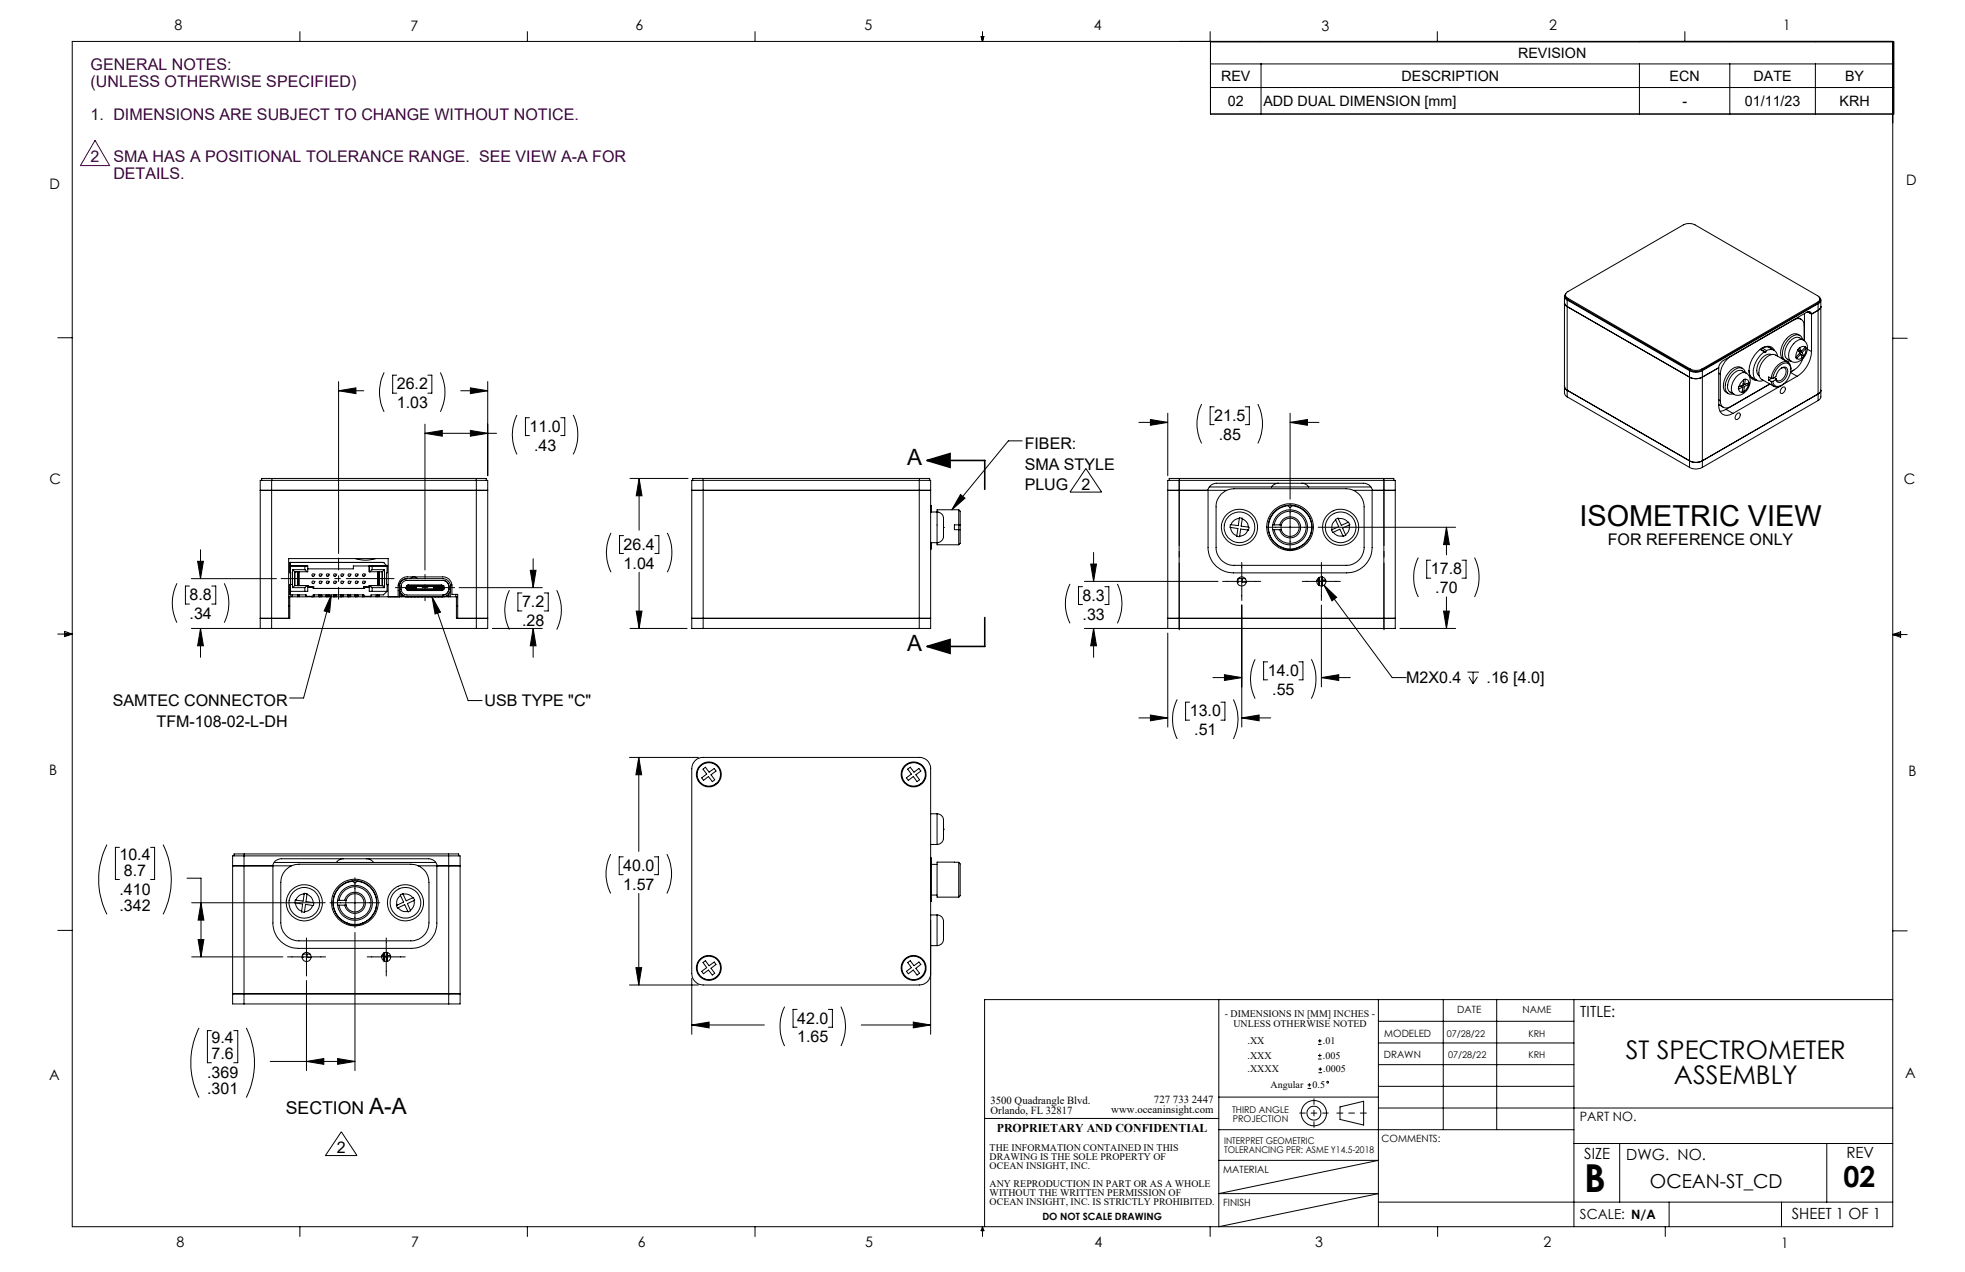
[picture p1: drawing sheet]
<svg xmlns="http://www.w3.org/2000/svg" width="432mm" height="279mm" viewBox="0 0 432 279" stroke-linecap="round" stroke-linejoin="round" font-family="sans-serif">
<g fill="none" stroke="#000" stroke-width=".22">
<path d="M15.9 9.1h400v260.4h-400zM65.9 6.9v2.2M115.9 6.9v2.2M165.9 6.9v2.2M215.6 8h.6l-.3 1.1zM215.7 8l.2 1.1M215.9 6.9v2.2M216 8l-.1 1.1M265.9 6.9v2.2M266 9.2h150.1v15.8h-150.1zM266 14h150.1M266 19.2h150.1"/>
<path d="M277.1 14v11M315.8 6.9v2.2M360.3 14v11M370.2 6.9v2.2M380.1 14v11M398.9 14v11M12.7 74.2h3.2M343.8 66.5l.2 .5 .4 .3 27 15.6 1.5 .3 1.2-.4M343.8 65.1v21.3l.2 .5 .4 .3M344 64.8a.99 .99 0 0 0 .5 1M344.1 64.5a.82 .82 0 0 0 .3 1.4M344.4 65.9l26.9 15.5"/>
<path d="M344.4 65.9v21.3M344.5 65.5a.78 .78 0 0 1-.5-.7 .78 .78 0 0 1 .5-.7l25.4-14.7 .6-.2 1-.1 1 .3 26.9 15.5a.76 .76 0 0 1 .5 .8 .76 .76 0 0 1-.5 .7M344.5 65.5l26.9 15.6M344.5 65.5v.3M344.5 65.8l26.9 15.5M380.2 78.3h.1a5.1 5.1 0 0 0-2.3 3.9M386.8 76.8l.9 .5M386.9 76.7l1.1 .6M387.1 76.5l.2-.1a1.6 1.6 0 0 1 2 .2M387.2 76.4l1 .6M387.7 77.3a5.3 5.3 0 0 0-2.2 5.6 1.46 1.46 0 0 0 2 .6M387.7 77.3h.3"/>
<path d="M388.2 77a1.51 1.51 0 0 1 1.6-.1 1.51 1.51 0 0 1 .8 1.3M388.2 77l-.2 .3M388.6 76.2l1.3 .7M389.3 77.9a2.37 2.37 0 0 0-2.7 1.6 2.37 2.37 0 0 0 0 3.1M389.9 77a1.86 1.86 0 0 0-3-.3 5.7 5.7 0 0 0-2.3 6.1 1.52 1.52 0 0 0 1.4 .7l-1-.6M392.9 79.6l-2.7-1.6a2.52 2.52 0 0 0-2.9 1.5 3.1 3.1 0 0 0-.3 3.8l2.8 1.6M394.1 70.2a1.44 1.44 0 0 1 1.6-.1 1.44 1.44 0 0 1 .8 1.5v3.2M394.7 78.4l.1 .4v-.1M395.1 69.7l.7 .4M395.1 76.7v.1M395.1 76.8l.8 .4M395.1 76.8l-.4 .8v.8"/>
<path d="M395.1 76.8l.4 .7-.8 .9M395.3 77l.8 1.6 .3-.4M395.3 77l.7 .5M395.4 76.9l-.1 .1M395.4 77.6l.3 .2M395.5 76.4l-.4 .3M395.5 76.4l.4 .8M395.5 73.7a2.16 2.16 0 0 0-3.1 .9 3.8 3.8 0 0 0-.8 4l.7 .6M395.7 77.8v.1M395.7 77.8l-.9 .9M395.7 77.8l.7 .4M396 77.5l.4 .7"/>
<path d="M396 78.5a.84 .84 0 0 1-1.2 .2M396.1 74.6a1.37 1.37 0 0 0-1-1.1 1.37 1.37 0 0 0-1.4 .4 4.4 4.4 0 0 0-1.8 4.8 1.24 1.24 0 0 0 1.5 .5M396.2 78.7l-1.1 1.8-1.6 1.2M396.3 74.7a2.56 2.56 0 0 1 0 3.9l-.7 .6a1.98 1.98 0 0 1-2 .1M396.3 74.7l-.9-.5a2.58 2.58 0 0 0-2.8 1.9 2.25 2.25 0 0 0 .1 2.8l.9 .4M396.3 74.7a2.59 2.59 0 0 0-2.8 1.8 2.22 2.22 0 0 0 .1 2.8M396.4 78.2h.1M396.5 68.9v6M396.6 76.3l.3 .1M396.7 76.3v-.1l.2 .2M396.7 76.3a.84 .84 0 0 0-1.2 .1M396.7 76.3l-.8 .9"/>
<path d="M396.8 76.6l-.1 .9-.3 .7M396.8 76.6l-.8 .9M396.9 76.4l-.1 .2M397.2 76.7l.9 .5M397.2 68.5l.9 .5M397.3 68.5l.8 .5M398.1 77.2a6.8 6.8 0 0 1-3.2 5.5M398.1 69v8.2M398.1 69a.69 .69 0 0 0-1.1-.4l-18.4 10.6-.6 .7-.4 .9-3.5 2M399.4 66.4l-25.4 14.7M399.4 66.4v.3M399.4 66.7l-25.4 14.6"/>
<path d="M399.5 66.7l-25.4 14.7M399.5 66.7v21.3M399.5 68.2l-1.4 .8M399.7 65.2a.82 .82 0 0 1 .4 .8 .82 .82 0 0 1-.6 .7M399.9 65.7a.89 .89 0 0 1-.5 1M400.1 67.3l-.1 .4-.5 .5M400.1 65.9v21.4l-.6 .7M415.9 74.3h3.2M74.4 83.8v37.8M74.4 85.8h5.5M74.4 85.8l3.8-.6v1.3zM84.4 81.8a9.6 9.6 0 0 0 0 8.7"/>
<path d="M87.2 82.4h-.9v4h.9M93.4 93.2v32M93.4 95.2h15.7M93.4 95.2l3.8-.7v1.3zM94 82.4h.9v4h-.9M96.8 81.8a9.6 9.6 0 0 1 0 8.7M101.2 85.8h6M103.4 94.5l3.8 .7-3.8 .6zM103.4 85.2l3.8 .6-3.8 .7zM107.2 83.8v20.7M113.6 91.2a9.6 9.6 0 0 0 0 8.6M116.3 91.8h-.8v3.9h.8"/>
<path d="M123.2 91.8h.9v3.9h-.9M125.9 91.2a9.6 9.6 0 0 1 0 8.6M224.6 96.8h-3l-12.4 15.2M250.3 92.8h6.3M252.8 92.1l3.8 .7-3.8 .6zM256.6 90.8v13.7M264.1 88.8a9.6 9.6 0 0 0 0 8.6M266.8 89.4h-.9v3.9h.9M273.6 89.4h.9v3.9h-.9M276.4 88.8a9.6 9.6 0 0 1 0 8.6M283.5 92.8l3.8-.7v1.3zM283.5 90.8v18.8"/>
<path d="M283.5 92.8h6.3M343.8 84.9l.2 .5 .4 .3 27 15.6 1 .3 1.5-.3 25.6-14.8 .5-.4 .1-.4M344.4 87.2l26.9 15.5M371.3 81.4l1.4 .4 1.4-.4M371.3 81.4v21.3M371.4 81.1l1 .3 1.1-.1 .5-.2M371.4 81.3l1 .3h.8l.8-.3M371.4 81.1v.2M374 81.1v.2M374.1 81.4v21.3M377.6 80.8h.1M377.7 88.9l1 .6"/>
<path d="M377.7 80.8v8.2a1.92 1.92 0 0 0 .9 2 1.92 1.92 0 0 0 2.2-.2M377.7 80.8l-3.6 2M377.7 82l.3 .2M377.7 87.8l.3 .2M378 88a1.39 1.39 0 0 0 .7 1.5 1.39 1.39 0 0 0 1.6-.2M378 82.2v5.8M379.3 89.9l-1.3 .4M379.3 89.9l1.5 .9M381.6 91l.1-.1a.44 .44 0 0 1 .6-.1 .44 .44 0 0 1 0 .7l-.2 .3a.49 .49 0 0 1-.7 .3 .49 .49 0 0 1 0-.8zM382.1 85.4a.63 .63 0 0 0 .7 .7M382.1 84.9l-.1 .5h.1M382.6 84.8l.4 .3"/>
<path d="M382.9 85.9l.3 .2M382.9 84.7l.4 .2M382.9 80.9a2.14 2.14 0 0 0-3 .8 3.9 3.9 0 0 0-.9 4.2l.8 .5M383 85.1l-.9 .3M383 85.1l-.2 1M383 84.3l.4 .2M383.2 83.5l-.7 .6-.4 .8M383.2 83.5l-.2 1.1-.9 .3M383.2 86.1h-.4M383.2 86v.1M383.3 84.9l-.1 1.1M383.5 83.4a.61 .61 0 0 1 .8 .7"/>
<path d="M383.5 83.4l-.3 .1M383.5 83.4l-.1 1.1M383.5 81.8a1.4 1.4 0 0 0-1-1 1.4 1.4 0 0 0-1.4 .5 4.4 4.4 0 0 0-1.8 4.7 1.16 1.16 0 0 0 1.6 .5M383.7 82a2.63 2.63 0 0 1-.1 4l-.3 .3a1.97 1.97 0 0 1-2.3 .3M383.7 82l-.8-.5a2.47 2.47 0 0 0-2.8 1.7 2.24 2.24 0 0 0 .1 2.9l.8 .5M383.7 82a2.47 2.47 0 0 0-2.8 1.7 2.24 2.24 0 0 0 .1 2.9M383.9 84.2l.4 .3M384.2 84.5l-.5 1-.5 .5M384.2 84.5l-.9 .4M384.3 84.1v.4M384.3 84.1l-.9 .4M384.3 84.5h-.1"/>
<path d="M384.4 81.4v.2a1.86 1.86 0 0 0 .9 1.5M388.7 83.5l.5 .3M388.9 84.3l-9.6 5.6M389.2 83.8a1.33 1.33 0 0 0 .9 1.2 1.33 1.33 0 0 0 1.4-.4M389.2 83.1l-.5-.3v.7M389.2 83.1h.4M389.2 83.8h.4M389.3 83.1l-.6 .4M389.6 83.1a3.5 3.5 0 0 1 3.1-3.3 1.81 1.81 0 0 1 .6 2.6 2.91 2.91 0 0 1-3.2 2.4l-.4-.5-.1-.5M389.6 83.1l.6-.4a2.18 2.18 0 0 1 2.2-2 1.74 1.74 0 0 1-.3 2.6l-.2 .3a.88 .88 0 0 1-.9 .4 .88 .88 0 0 1-.8-.6M389.9 82.9l.4 .3M390.2 83.4l-.6 .4"/>
<path d="M390.3 83.2l-.1 .2M391.2 84.8l-10.4 6M391.4 80.9l.1-.1a.76 .76 0 0 1 .9 .3 .76 .76 0 0 1 0 .9 1.7 1.7 0 0 1-1.9 1.6l-.2-.4M391.5 85.2a.45 .45 0 0 1 .7-.1 .45 .45 0 0 1 .1 .7l-.3 .3a.49 .49 0 0 1-.7 .3 .49 .49 0 0 1 0-.9zM393.5 81.8l1.4 .9M393.5 81.2a1.39 1.39 0 0 0-.6-1.7 1.39 1.39 0 0 0-1.8 .4l-.9 .8-.6 .9-.4 1.5M393.8 81.5l-.3 .2M394.9 82.7l-3.2 1.8M399.5 88l-25.4 14.7M57.2 107.7h2.5zM59.7 105.5h-2.5v32.5M59.7 105.5h47.5v32.5h-2.5"/>
<path d="M59.7 107.7h45M59.7 105.5v32.5M59.8 105.1h-2.3v.4M59.8 105.1h44.8M59.8 105.1v.4M104.6 105.1h2.3v.4M104.6 105.1l.1 32.9M104.7 107.7h2.5zM134.3 117.1a9.6 9.6 0 0 0 0 8.6M137 117.7h-.9v3.9h.9M138.4 105.1h12.8M140.4 105.1v11.4"/>
<path d="M140.4 105.1l.7 3.8h-1.3zM143.9 117.7h.9v3.9h-.9M146.6 117.1a9.6 9.6 0 0 1 0 8.6M152 107.7h50M154.5 105.1h-2.3v.4M154.5 105.1h47.5M154.5 105.1v.4M154.5 105.5h-2.5v32.5h2.5M154.5 105.5v32.5M154.5 105.5h47.5M202 105.5h2.5v32.5h-2.5M202 107.7h2.5z"/>
<path d="M202 105.5v32.5M202 105.1h2.3v.4M202 105.1v.4M204.5 111.1h.1v1.4M204.5 112.5h1.4M204.5 119.2h1.4M204.6 119.2v1.4h-.1M205.9 112.5a1.76 1.76 0 0 1 1.4 2.3v.5M205.9 119.2h.1M205.9 112.5h.1M205.9 119.2v.5h4.8M205.9 112.5v6.7"/>
<path d="M207.3 117.9a1.46 1.46 0 0 1-1.4 1.3M207.3 115.9v2M207.3 117.8v.1M207.3 115.8v-.6v.7M207.3 115.9h.1M210.7 112v7.7M210.7 112h-4.8v.5M210.7 112l.3 .3v3M211 115.3h-1.3v1h1.3M211 116.3v3l-.3 .4M211 115.3v1M211.1 108.6l1 .8-2.9 2.6z"/>
<path d="M238.6 102.9l3.5 5.2h-7zM256.6 107.7h2.5zM259.1 105.5h47.5v32.5h-2.5M259.1 105.5h-2.5v32.5M259.1 107.7h10.5M259.1 105.5v32.5M259.2 105.1h-2.3v.4M259.2 105.1h44.9M259.2 105.1v.4M265.4 107.7a2.01 2.01 0 0 1 1.9-1.5h32.3a1.92 1.92 0 0 1 2 1.5M265.5 107.7v12.6a5.6 5.6 0 0 0 5.5 5.5h24.9a5.6 5.6 0 0 0 5.6-5.5v-12.6M265.7 107h35.5"/>
<path d="M268.4 108.5a4.1 4.1 0 0 1 2.8-1.1h24.6a4 4 0 0 1 4 3.9v8.9a4 4 0 0 1-4 4h-24.6a3.9 3.9 0 0 1-4-4v-8.9a3.8 3.8 0 0 1 1.2-2.8zM270.4 115.9a2.01 2.01 0 0 0 1.4 1.8M270.4 115.9l1.6 .2-.2 1.6M270.5 115.3l-.1-.1-.1 .7h.1M271.8 117.7l-.1 .1 .7 .1v-.1M272.3 113.9v-.2l.4 .1h.3v.2M272.3 113.9a1.89 1.89 0 0 0-1.8 1.4M272.3 113.9l-.2 1.6-1.6-.2M273 114a2.01 2.01 0 0 1 1.3 1.8M273 114l-.3 1.6 1.6 .2M274.2 116.4a1.91 1.91 0 0 1-1.8 1.4M274.2 116.4l-1.6-.2-.2 1.6"/>
<path d="M274.3 115.8h.2l-.1 .3v.4l-.2-.1M278.3 115.8h10.3M279.7 115.3a3.8 3.8 0 0 1 5.9-2.7 3.8 3.8 0 0 1 0 6.5 3.8 3.8 0 0 1-5.9-2.8M279.7 115.3v1M279.7 115.3h1.9M279.7 116.3h1.9M280 115.3a3.5 3.5 0 0 1 5.4-2.4 3.5 3.5 0 0 1 0 5.9 3.5 3.5 0 0 1-5.4-2.5M280 112.5a4.6 4.6 0 0 1 3-1.4l.4 .4 .6-.4a4.8 4.8 0 0 1 4 6.2 4.8 4.8 0 0 1-7 2.6 4.8 4.8 0 0 1-1-7.4zM280.1 112.4a4.8 4.8 0 0 1 7.6 1 4.8 4.8 0 0 1-2.9 7.1 3.2 3.2 0 0 1-3.4-.4 4.8 4.8 0 0 1-1.3-7.7zM281 106.2a1.97 1.97 0 0 0-1.6 .8M281.2 115.3a2.31 2.31 0 0 1 3.6-1.4 2.31 2.31 0 0 1 0 3.8 2.31 2.31 0 0 1-3.6-1.4M281.6 115.3a2 2 0 0 1 3-1.1 2 2 0 0 1 0 3.2 2 2 0 0 1-3-1.1"/>
<path d="M281.6 115.3v1M283.5 110.7v10.3M286 106.2a1.97 1.97 0 0 1 1.6 .8M289.7 115.8h30.2M292.7 116.3l-.1 .1 .2 .6 .2-.1M293 116.9a1.91 1.91 0 0 0 2.1 .8M293 116.9l1.4-.7 .7 1.5M293.5 114.2a1.86 1.86 0 0 0-.8 2.1M293.5 114.2l.7 1.5-1.5 .6M294.1 113.9a1.95 1.95 0 0 1 2.1 .9M294.1 113.9l-.1-.1-.6 .3 .1 .1M294.1 113.9l.6 1.5 1.5-.6"/>
<path d="M295.7 117.4v.2l-.5 .2-.1-.1M296.2 114.8l.1-.1 .2 .3 .1 .3h-.1M296.5 115.3a2.01 2.01 0 0 1-.8 2.1M296.5 115.3l-1.5 .7 .7 1.4M297.4 107.7h6.7M304.1 105.1h2.2v.4M304.1 105.1v32.9M304.1 107.7h2.5zM317.9 115.8v6.1M317.9 115.8l.6 3.8h-1.3zM371.3 102.7l1.1 .3 1.1-.1 .6-.2M12.7 139.3h3.2"/>
<path d="M14.2 139.1l1.7 .2M14.2 138.7l1.7 .6-1.7 .5zM15.9 139.3l-1.7 .3M38.9 128.1a9.6 9.6 0 0 0 0 8.7M41.6 128.7h-.9v4h.9M42.1 138h15.1M42.1 127.1h18.6M43.4 123.3h1.3l-.6 3.8zM44.1 120.8v6.3M44.1 138v6.4M44.1 138l.6 3.9h-1.3zM46.5 128.7h.9v4h-.9"/>
<path d="M49.3 128.1a9.6 9.6 0 0 1 0 8.7M57.2 135.8h2.5zM57.2 138h2.5M59.7 138h45M63.4 131.1h.3M63.4 133.1h.3M63.7 131.1v4.7h-4M63.7 131.1h36.6M63.7 125.8l.2 2.6M63.7 123.5v2.3M63.7 128.4v2.3M63.7 128.4h.2"/>
<path d="M63.7 124.3h3.9v1.3h-2.8M63.7 123.5h20.5M63.7 130.7h3.5v.3M63.7 125.8h.1M63.7 123.5h.1M63.7 124.3h.1M63.7 128.4h.1M63.7 130.7h.1M63.7 129.9h.1M63.9 128.4h.1M64.2 130.7v.4M64.3 129.1h2.7"/>
<path d="M64.3 125.1h2.7M64.3 125.1v4M64.3 125.1l.5 .5M64.8 128.6l-.5 .5M64.8 125.6v3M64.8 128.6h2.8M64.8 128.6h.1M64.8 125.6h.1M65.4 125.6v3M65.4 125.6h.1M65.4 130.7v.4M65.4 128.6h.1"/>
<path d="M65.4 125.8h.1M65.8 125.6v3M65.8 130.7v.4M67 124.3v.8M67 129.1v.8M67 125.1l.5 .5M67.2 131h1.6v-.3h11.1v.3M67.2 131h.1M67.5 128.6l-.5 .5M67.6 123.5h.1M67.6 128.6v1.3h-3.9M67.6 128.9h1.2"/>
<path d="M67.6 128.6h.1M68.5 131.1h.1M68.6 126.5h.1M68.6 128.1h.1M68.8 128.9h.1M68.8 128.9v.4h11.1M68.8 130.7h.3M69 126.1h.1M69 127.7h.1M69.1 130.7v.4M69.1 130.7h.1M70.1 131.1h.1"/>
<path d="M70.1 130.7v.4M70.2 126.5h.1M70.2 128.1h.1M70.6 126.1h.1M70.6 127.7h.1M70.7 130.7h-.6v.4M70.7 130.7v.4M70.7 130.7h.1M71.7 130.7v.4M71.7 131.1h.1M71.8 126.5h.1M71.8 128.1h.1"/>
<path d="M72.2 126.1h.1M72.2 127.7h.1M72.3 130.7h-.6v.4M72.3 130.7v.4M72.3 130.7h.1M72.8 130.7l-6.1 22.6h-3.1M72.8 130.7l-.4 3.8-1.2-.3zM73.3 130.7v.4M73.3 131.1h.1M73.4 126.5h.1M73.4 128.1h.1M73.8 126.1h.1"/>
<path d="M73.8 127.7h.1M73.9 130.7h-.6v.4M73.9 130.7v.4M73.9 130.7h.1M73.9 131.1h.1M74.9 130.7v.4M74.9 131.1h.1M75 126.5h.1M75 128.1h.1M75 131.1h.1M75.4 126.1h.1M75.4 127.7h.1"/>
<path d="M75.5 130.7h-.6v.4M75.5 130.7v.4M75.5 130.7h.1M76.5 131.1h.1M76.5 130.7v.4M76.6 126.5h.1M76.6 128.1h.1M77 126.1h.1M77 127.7h.1M77 130.7h-.5v.4M77 130.7v.4M77 130.7h.1"/>
<path d="M78.1 130.7v.4M78.1 131.1h.1M78.1 122.7a7 7 0 0 0 4.4 0M78.1 126.5h.1M78.1 128.1h.1M78.6 126.1h.1M78.6 127.7h.1M78.6 130.7h-.5v.4M78.6 130.7v.4M78.6 130.7h.1M79.7 131.1h.1M79.7 130.7v.4"/>
<path d="M79.7 126.5h.1M79.7 128.1h.1M79.9 129.3h.1M79.9 128.9h.1M79.9 131h.1M79.9 130.7h-.2v.4M79.9 128.9v.4M79.9 128.9h1.2M80.2 126.1h.1M80.2 127.7h.1M80.2 131v.1M81.1 128.6h.1"/>
<path d="M81.1 125.6h.1M81.1 128.9h.1M81.1 128.6v1.3h4M81.1 125.6h2.9M81.1 128.6h2.9M81.1 124.3v1.3M81.2 123.5h.1M81.3 128.6l.5 .5M81.5 131v.1M81.8 129.1h2.7M81.8 125.1h2.7M81.8 124.3v.8"/>
<path d="M81.8 129.1v.8M81.8 125.1l-.5 .5M82.7 130.7v.4M83 128.6h.1M83 125.8h.1M83 125.6v3M83 130.7v.4M83.3 125.6v3M83.3 130.7v.4M83.4 128.6h.1M84 128.6h.1M84 128.6l.5 .5"/>
<path d="M84 125.6v3M84.2 123.5l.9 .8M84.2 123.5h.1M84.5 125.1v4M84.5 125.1l-.5 .5M85.1 124.3v1.5h-.2v2.6h.2M85.1 128.4h.2M85.1 124.3h-7.5v.7h-10M85.1 128.4v1.5M85.1 129.9l-.9 .8h-2.7v.3h-1.6M85.1 124.3h.1M85.1 128.4h.1"/>
<path d="M85.3 131.1v-8.4h-21.9v13.1M87.5 131.1v-2.4a1.99 1.99 0 0 1 2-2h7.8a1.93 1.93 0 0 1 2 2v1.9h1.3v5.2M87.5 129.7h.3M87.5 128.4h.3M87.8 129.4h.1M87.8 130.5h.1M87.8 128.7h.1M87.8 129.4a1.61 1.61 0 0 0 1.6 1.7M87.8 128.7a1.61 1.61 0 0 1 1.6-1.6h7.9a1.61 1.61 0 0 1 1.7 1.6v2.4M87.8 129.2v.1zM87.8 130.2v.3M87.8 130.5v.2"/>
<path d="M87.8 128.7v2.4M88.2 130.5v.6M88.2 130.9h.5M89.1 131.1h.1M89.2 129v.2M89.2 129.2h.2M89.2 129h.2M89.3 129.4l.2 .1M89.3 129.4h.1M89.3 128.8h.1M89.3 129.4h.2M89.3 128.8v.2"/>
<path d="M89.3 129.2v.2M89.3 128.8h.2M89.4 129h.2M89.4 129.2h.2M89.4 129v.2M89.4 131.1h.1M89.5 128.8h.1M89.5 129.4h.1M89.5 129.4l.1 .1M89.5 128.7l-.2 .1M89.5 129.5h.1M89.5 128.7h.1"/>
<path d="M89.5 129.5l.2 .2h7.3l.3-.2M89.5 128.7l.1-.2h7.5l.2 .2M89.5 129.5h7.8M89.5 128.8v.2M89.5 129.2v.2M89.5 128.7h7.8M89.5 131.1h.1M89.5 128.8h.2M89.6 128.7l-.1 .1M89.6 129.5h.1M89.6 128.7h.1M89.6 129v.2"/>
<path d="M89.6 129.2h1.8M89.6 129h1.8M89.7 129.3l-.2 .1M89.7 129.3h7.3M89.7 128.8v.2M89.7 129.2v.1M89.7 128.8h7.3M89.7 131.1h.1M89.8 131.1h.1M90.1 131.1h.1M90.1 127.1a1.01 1.01 0 0 1 1.6 0M90.4 131.1h.1"/>
<path d="M90.5 131.1h.1M90.7 131.1h.1M90.8 131.1h.1M91 131.1h.1M91.1 131.1h.1M91.3 131.1h.1M91.4 129h.1v.2h-.1M91.4 129v.2M91.4 131.1h.1M91.6 131.1h.1M91.7 131.1h.1M91.9 131.1h.1"/>
<path d="M92 131.1h.1M92.3 131.1h.1M92.6 131.1h.1M92.9 131.1h.1M93 131.1h.1M93.2 131.1h.1M93.6 131.1h.1M93.8 131.1h.1M93.9 131.1h.1M94.1 131.1h.1M94.2 131.1h.1M94.4 131.1h.1"/>
<path d="M94.5 131.1h.1M94.8 131.1h.1M94.9 131.1l8 22.8h3M94.9 131.1l1.9 3.4-1.2 .4zM95.1 131.1h.1M95.4 129h-.2v.2h.2M95.4 131.1h.1M95.4 129.2h1.8M95.4 129h1.8M95.4 129v.2M95.7 131.1h.1M96 131.1h.1"/>
<path d="M96.1 131.1h.1M96.3 131.1h.1M96.4 131.1h.1M96.6 131.1h.1M96.7 131.1h.1M96.9 131.1h.1M97 131.1h.1M97 129.3l.2 .1M97 128.8v.2M97 129.2v.1M97.2 129h.2M97.2 129.2h.2"/>
<path d="M97.2 128.7v.1M97.2 129.5h.1M97.2 128.7l.1 .1M97.2 128.7h.1M97.2 129v.2M97.2 129.4v.1M97.2 128.8h-.2M97.2 129.4h.1M97.2 128.8h.1M97.3 131.1h.1M97.3 129.4l-.1 .1M97.3 128.7l.1 .1"/>
<path d="M97.3 128.7h.1M97.3 129.5h.1M97.3 128.8v.2M97.3 129.2v.2M97.3 129.4h.1M97.3 128.8h.1M97.4 129.2h.1M97.4 129h.1M97.4 129v.2M97.4 129.4l-.1 .1M97.4 128.8h.1M97.4 129.4h.1"/>
<path d="M97.4 128.8v.2M97.4 129.2v.2M97.5 129h.1M97.5 129.2h.1M97.5 129v.2M97.7 131v.1M98.1 130.9h.5M98.6 128.7a1.26 1.26 0 0 0-1.3-1.2h-7.9a1.26 1.26 0 0 0-1.2 1.2v.7a1.33 1.33 0 0 0 1.2 1.3h7.9a1.33 1.33 0 0 0 1.3-1.3M98.6 129.2v.1zM98.6 128.7v.7M98.6 130.5v.6M98.6 129.4h.1"/>
<path d="M98.6 128.7h.1M99 129.4a1.61 1.61 0 0 1-1.7 1.7M99 128.4h.3M100.2 130.6v.5M100.3 131.1h.3M100.3 133.1h.3M100.3 131.1v4.7h4.4M100.9 129.1h18.3M104.7 135.8h2.5zM108.2 138h11M111.9 129.6a9.6 9.6 0 0 0 0 8.7M114.7 130.2h-.9v4h.9"/>
<path d="M116.5 125.3h1.3l-.6 3.8zM117.2 122.7v6.4M117.2 138v6.4M117.2 138l.6 3.9h-1.3zM119.6 130.2h.9v4h-.9M122.3 129.6a9.6 9.6 0 0 1 0 8.7M138.4 138h12.6M139.8 134.2h1.3l-.7 3.8zM140.4 125.7v12.3M152 135.8h50M154.5 138h47.5M202 135.8h2.5z"/>
<path d="M235.1 128.3a9.6 9.6 0 0 0 0 8.6M237.9 128.9h-.9v3.9h.9M238.3 127.7h29.4M238.3 138h18.3M239.7 123.9h1.2l-.6 3.8zM240.3 121.4v6.3M240.3 138v6.4M240.3 138l.6 3.9h-1.2zM242.8 128.9h.9v3.9h-.9M245.5 128.3a9.6 9.6 0 0 1 0 8.6M256.6 135.8h2.5zM256.6 138h2.5"/>
<path d="M256.6 139.1v20.6M259.1 138h45M259.1 135.8h45M268.7 127.7h8.3M271.9 127.9h.1M272 127.2v.7M272 127.9h.1M272.1 127.1h1.5M272.9 132.9v26.8M272.9 123.5v8.4M273 127.1v.8h.9M286.2 127.7h8.3"/>
<path d="M289.4 127.5h.5M289.9 126.8v1.8M289.9 127.5h.1M289.9 127.7h.1M290.4 123.5v8.4M290.4 132.9v18M290.5 127.5h.8M290.5 126.7v2M290.5 127.5h.1M290.9 128.5l15 20.3h3.1M290.9 128.5l2.8 2.7-1 .8zM304.1 135.8h2.5z"/>
<path d="M307.6 138h12.3M311.7 122.5a9.6 9.6 0 0 0 0 8.6M314.4 123h-.9v4h.9M317.2 134.2h1.3l-.6 3.8zM317.9 131.1v6.9M321.3 123h.9v4h-.9M324 122.5a9.9 9.9 0 0 1 0 8.6M415.9 139.4h3.2M415.9 139.4l1.8-.6v1.2zM415.9 139.4l1.8 .3M417.7 139.2l-1.8 .2M250.3 157.7h6.3"/>
<path d="M252.8 157.1l3.8 .6-3.8 .6zM258.7 153.6a9.7 9.7 0 0 0 0 8.7M261.4 154.2h-.9v4h.9M266.5 148.8h6.4M268.3 154.2h.9v4h-.9M269.1 148.2l3.8 .6-3.8 .7zM271 153.6a9.7 9.7 0 0 1 0 8.7M272.9 157.7h6.3M272.9 157.7l3.8-.6v1.2zM275.8 144.8a9.6 9.6 0 0 0 0 8.7M278.6 145.4h-.9v3.9h.9M285.4 145.4h.9v3.9h-.9"/>
<path d="M288.1 144.8a9.6 9.6 0 0 1 0 8.7M290.4 148.8l3.8-.6v1.3zM290.4 148.8h6.3M322.5 147.6h2.5M322.8 148.7l.9 1.5M323.7 147.6v2.6M324.7 148.7l-1 1.5M138.3 166.4h15.2M140.4 166.4v20.6M140.4 166.4l.6 3.8h-1.3zM154.5 168.9l.5-.4 .8 1.1 1.2-.8 .3 .6-1.1 .8 .9 1.1-.6 .4-.8-1.1-1.1 .8-.4-.5 1.1-.9zM199.5 168.9l.5-.4 .8 1.1 1.1-.8 .5 .6-1.1 .8 .8 1.1-.6 .4-.8-1.1-1.1 .8-.4-.5 1.1-.9z"/>
<path d="M204.5 178.8h1.4M205.9 178.8a1.83 1.83 0 0 1 1.4 2.3v.4M205.9 178.8v6.7M23.5 185.5a17.2 17.2 0 0 0 0 15.3M26.2 186.1h-.8v7.1h.8M33.1 186.1h.9v7.1h-.9M35.8 185.5a17.2 17.2 0 0 1 0 15.3M41.1 192.9h3.1v17.3M42.1 198.3h29.4M44.2 198.3l.6 3.8h-1.3zM51.1 190.2h2.5zM53.6 188h-2.5v32.5h2.5"/>
<path d="M53.6 188v32.5M53.6 188h45M53.6 190.2h10.5M53.7 187.6h-2.3v.4M53.7 187.6v.4M53.7 187.6h44.9M59.9 190.2a1.92 1.92 0 0 1 1.9-1.6h32.4a1.99 1.99 0 0 1 1.9 1.6M60 190.2v12.5a5.6 5.6 0 0 0 5.5 5.6h25a5.5 5.5 0 0 0 5.5-5.6v-12.5M60.3 189.4h35.4M62.9 191a4.1 4.1 0 0 1 2.8-1.2h24.6a4 4 0 0 1 4 4v8.9a4 4 0 0 1-4 4h-24.6a4 4 0 0 1-4-4v-8.9a4 4 0 0 1 1.2-2.8zM64.9 198.3a1.91 1.91 0 0 0 1.4 1.8M64.9 198.3l1.6 .3-.2 1.5"/>
<path d="M65 197.7h-.1l-.1 .6h.1M66.9 196.4v-.2l.3 .1h.3v.2M66.9 196.4a2.01 2.01 0 0 0-1.9 1.3M66.9 196.4l-.3 1.5-1.6-.2M67.5 196.5a1.89 1.89 0 0 1 1.3 1.8M67.5 196.5l-.3 1.5 1.6 .3M68.7 198.9a2.01 2.01 0 0 1-1.8 1.3M68.7 198.9l-1.6-.3-.2 1.6M68.8 198.3h.2l-.1 .3v.3h-.2M72.5 198.3h11M74.2 197.8a3.8 3.8 0 0 1 5.9-2.7 3.8 3.8 0 0 1 0 6.4 3.8 3.8 0 0 1-5.9-2.7M74.2 197.8v1"/>
<path d="M74.2 197.8h1.9M74.2 198.8h1.9M74.5 197.8a3.5 3.5 0 0 1 5.4-2.5 3.5 3.5 0 0 1 0 5.9 3.5 3.5 0 0 1-5.4-2.4M74.6 194.9a4.8 4.8 0 0 1 7.6 .9 4.8 4.8 0 0 1-2.9 7.2 3.2 3.2 0 0 1-3.4-.4 4.8 4.8 0 0 1-1.3-7.7zM74.8 194.7a4.6 4.6 0 0 1 2.7-1.1l.5 .4 .5-.4a4.8 4.8 0 0 1 4 6.4 4.8 4.8 0 0 1-7.2 2.3 4.8 4.8 0 0 1-.5-7.6zM75.5 188.6a1.97 1.97 0 0 0-1.6 .8M75.7 197.8a2.31 2.31 0 0 1 3.6-1.4 2.31 2.31 0 0 1 0 3.8 2.31 2.31 0 0 1-3.6-1.4M76.1 197.8a2 2 0 0 1 3-1.1 2 2 0 0 1 0 3.2 2 2 0 0 1-3-1.1M76.1 197.8v1M78 192.8v11M80.5 188.6a1.97 1.97 0 0 1 1.6 .8M87.2 198.8l-.1 .1 .1 .3 .1 .3 .2-.1"/>
<path d="M87.5 199.4a1.91 1.91 0 0 0 2.1 .8M87.5 199.4l1.4-.7 .7 1.5M88 196.7a1.86 1.86 0 0 0-.8 2.1M88 196.7l.7 1.5-1.5 .6M88.6 196.4a2.01 2.01 0 0 1 2.1 .8M88.6 196.4l-.1-.1-.6 .3 .1 .1M88.6 196.4l.7 1.5 1.4-.7M90.2 199.9v.2l-.5 .2-.1-.1M90.7 197.2h.1l.3 .5-.1 .1M91 197.8a2.01 2.01 0 0 1-.8 2.1M91 197.8l-1.5 .7 .7 1.4M91.9 190.2h6.7"/>
<path d="M98.6 187.6h2.2v.4M98.6 187.6v.4M98.6 188h2.5v32.5h-2.5M98.6 190.2h2.5zM98.6 188v32.5M134.2 187.6a9.6 9.6 0 0 0 0 8.7M136.9 188.2h-.8v3.9h.8M140.4 196.3v20.1M143.8 188.2h.9v3.9h-.9M146.5 187.6a9.6 9.6 0 0 1 0 8.7M204.5 188.5h.1v9.5h-.1M204.5 185.5h1.4"/>
<path d="M204.6 196.6h1.3M204.6 189.9h1.3M207.3 184.2a1.46 1.46 0 0 1-1.4 1.3M207.3 182.1v-.6v.6M207.3 182.1h.1M207.3 182.1v2.1M207.3 184.1v.1M210.7 189.4v7.7M210.7 189.4h-4.8v7.7h4.8M210.7 189.4l.3 .4v6.9l-.3 .4M12.7 204.4h3.2M42.1 210.2h20.1"/>
<path d="M43.5 206.4h1.3l-.6 3.8zM51.1 218.3h2.5zM53.6 218.3h45M63.2 210.2h8.3M66.3 200.1v.2l.6 .1v-.2M66.4 210.3h.1M66.5 210.3h.1M66.5 209.7v.6M66.6 209.6h1.6M67.3 215.4v19.8M67.3 206v8.4M67.5 209.6v.7h.9"/>
<path d="M78 204.8v30.4M80.7 210.2h8.3M83.9 209.9h.5M84.4 209.9h.1M84.4 209.3v1.8M84.4 210.2h.1M84.9 206v8.4M85 209.9h.1M85 209.2v2M85 209.9h.8M98.6 218.3h2.5zM138.3 216.4h15.2"/>
<path d="M139.7 212.5h1.3l-.6 3.9zM152 214.9v12.3M154.5 211.4l.5-.4 .8 1.1 1.2-.8 .3 .5-1.1 .9 .9 1.1-.6 .4-.8-1.1-1.1 .8-.4-.5 1.1-.9zM199.5 211.4l.5-.4 .8 1.1 1.1-.8 .5 .5-1.1 .9 .8 1.1-.6 .4-.8-1.1-1.1 .8-.4-.5 1.1-.9zM204.5 213.9a2.47 2.47 0 0 1-2.5 2.5h-47.5a2.53 2.53 0 0 1-2.5-2.5v-45.1a2.47 2.47 0 0 1 2.5-2.4h47.5a2.41 2.41 0 0 1 2.5 2.4v58.4M204.5 201h1.4M204.5 207.7h1.4M205.9 201a1.4 1.4 0 0 1 1.4 1.5M205.9 201v6.7M207.3 205.4a1.77 1.77 0 0 1-1.4 2.3M207.3 202.3v.4zM207.3 202.7v2.8v-.6"/>
<path d="M267.8 219.6v49.9l35.1-7.3h-35.1l35.1-7.3h-35.1M302.9 219.6v49.9M317.1 219.6v28.5M328.9 219.6v28.5M345.9 219.6v49.9M415.9 204.5h3.2M415.9 219.6h-199.5v49.9M43.7 225.8a17.2 17.2 0 0 0 0 15.3M46.5 226.4h-.9v7h.9M51.4 226.4h.8v7h-.8M53.6 220.5h45M54.1 225.8a17.2 17.2 0 0 1 0 15.3"/>
<path d="M59.4 233.2h18.6M67.3 233.2l3.9-.7v1.3zM74.2 232.5l3.8 .7-3.8 .6zM152 225.1h16M152 225.1l3.8-.6v1.3zM172.4 221.1a9.6 9.6 0 0 0 0 8.7M175.2 221.7h-.9v3.9h.9M182 221.7h.9v3.9h-.9M184.8 221.1a9.6 9.6 0 0 1 0 8.7M189.3 225.1h15.2M200.7 224.5l3.8 .6-3.8 .7zM287.3 239.1h.8"/>
<path d="M287.3 238.3h.8M287.7 237.9v.8M289.6 229.4h.8M289.6 228.6h.8M289.6 232.6h.8M289.6 231.8h.8M289.7 235.6h.8M289.7 234.8h.8M290 228.2v.8M290 231.5v.7M290.1 234.5v.7M302.9 233.9h43"/>
<path d="M302.9 229.1h43M302.9 224.3h43M302.9 238.6h43M75 248.6l3.5 5.2h-7zM216.4 245.7h51.4M267.8 248.1h78.1M267.8 241h35.1M294.5 243.1l5.1-1.2v5.2l-5.1-1.2zM302.9 243.4h113M345.9 251.2h70M355.9 251.2v12.9M401.4 251.2v12.9"/>
<path d="M65.9 269.5v2.1M115.9 269.5v2.1M165.9 269.5v2.1M215.9 269.5v2.1M215.9 269.5l.3 .8h-.6zM265.9 269.5v2.1M302.9 264.1h113M315.9 269.5v2.1M365.9 269.5v2.1M366.8 264.1v5.4M391.5 264.1v5.4"/>
<circle cx="272.4" cy="115.8" r="4"/>
<circle cx="272.4" cy="115.8" r="3.4"/>
<circle cx="283.5" cy="115.8" r="5.1"/>
<circle cx="294.6" cy="115.8" r="3.4"/>
<circle cx="294.6" cy="115.8" r="4"/>
<circle cx="68.8" cy="126.3" r=".29"/>
<circle cx="68.8" cy="127.9" r=".29"/>
<circle cx="70.4" cy="126.3" r=".29"/>
<circle cx="70.4" cy="127.9" r=".29"/>
<circle cx="72" cy="126.3" r=".29"/>
<circle cx="72" cy="127.9" r=".29"/>
<circle cx="73.6" cy="127.9" r=".29"/>
<circle cx="73.6" cy="126.3" r=".29"/>
<circle cx="75.2" cy="127.9" r=".29"/>
<circle cx="75.2" cy="126.3" r=".29"/>
<circle cx="76.8" cy="127.9" r=".29"/>
<circle cx="76.8" cy="126.3" r=".29"/>
<circle cx="78.3" cy="127.9" r=".29"/>
<circle cx="78.3" cy="126.3" r=".29"/>
<circle cx="79.9" cy="126.3" r=".29"/>
<circle cx="79.9" cy="127.9" r=".29"/>
<circle cx="272.9" cy="127.7" r="1"/>
<circle cx="290.4" cy="127.7" r="1"/>
<circle cx="155.8" cy="170.1" r="2.73"/>
<circle cx="155.8" cy="170.1" r="2.57"/>
<circle cx="200.8" cy="170.1" r="2.57"/>
<circle cx="200.8" cy="170.1" r="2.73"/>
<circle cx="66.9" cy="198.3" r="4"/>
<circle cx="66.9" cy="198.3" r="3.4"/>
<circle cx="78" cy="198.3" r="5.1"/>
<circle cx="89.1" cy="198.3" r="3.4"/>
<circle cx="89.1" cy="198.3" r="4"/>
<circle cx="67.4" cy="210.2" r="1"/>
<circle cx="84.9" cy="210.2" r="1"/>
<circle cx="155.8" cy="212.6" r="2.73"/>
<circle cx="155.8" cy="212.6" r="2.57"/>
<circle cx="200.8" cy="212.6" r="2.57"/>
<circle cx="200.8" cy="212.6" r="2.73"/>
<circle cx="291.8" cy="237.7" r=".2"/>
<circle cx="288.7" cy="244.5" r="1.53"/>
<circle cx="288.7" cy="244.5" r="2.78"/>
</g>
<path d="M203.7 101.1l5.1-1.5v3.1zM203.7 101.1h12.7v6.4M216.4 135.6v6.4h-12.7M203.7 142l5.1-1.5v3z" fill="none" stroke="#000" stroke-width=".35"/>
<path d="M20.9 30.8l3.2 5.6h-6.4z" fill="none" stroke="#400040" stroke-width=".22"/>
<path d="M259.1 105.1v33.2M304.1 105.1v33.2" fill="none" stroke="#000" stroke-width=".22" stroke-dasharray="15.2 1.3 1.3 1.3" stroke-dashoffset=".5"/>
<path d="M74.4 122.6v9" fill="none" stroke="#000" stroke-width=".22" stroke-dasharray="15.2 1.3 1.3 1.3" stroke-dashoffset="12.6"/>
<path d="M61.8 127.1h24.8" fill="none" stroke="#000" stroke-width=".22" stroke-dasharray="15.2 1.3 1.3 1.3" stroke-dashoffset="4.7"/>
<path d="M93.4 132v-5.8" fill="none" stroke="#000" stroke-width=".22" stroke-dasharray="15.2 1.3 1.3 1.3" stroke-dashoffset="14.3"/>
<path d="M99.9 129.1h-13" fill="none" stroke="#000" stroke-width=".22" stroke-dasharray="15.2 1.3 1.3 1.3" stroke-dashoffset="10.6"/>
<path d="M285.6 244.5h6.3M288.7 241.4v6.2" fill="none" stroke="#000" stroke-width=".22" stroke-dasharray="15.2 1.3 1.3 1.3" stroke-dashoffset="14"/>
<path d="M293.8 244.5h6.5" fill="none" stroke="#000" stroke-width=".22" stroke-dasharray="15.2 1.3 1.3 1.3" stroke-dashoffset="13.9"/>
<g fill="#000">
<path d="M140.4 105.1l.7 3.8h-1.3zM139.8 134.2h1.3l-.7 3.8zM240.3 138l.6 3.9h-1.2zM239.7 123.9h1.2l-.6 3.8zM272.9 157.7l3.8-.6v1.2zM252.8 157.1l3.8 .6-3.8 .6zM269.1 148.2l3.8 .6-3.8 .7zM290.4 148.8l3.8-.6v1.3zM290.9 128.5l1.8 3.5 1-.8zM317.9 115.8l.6 3.8h-1.3zM317.2 134.2h1.3l-.6 3.8zM252.8 92.1l3.8 .7-3.8 .6zM283.5 92.8l3.8-.7v1.3zM116.5 125.3h1.3l-.6 3.8zM117.2 138l.6 3.9h-1.3zM43.4 123.3h1.3l-.6 3.8zM44.1 138l.6 3.9h-1.3zM103.4 94.5l3.8 .7-3.8 .6zM93.4 95.2l3.8-.7v1.3zM103.4 85.2l3.8 .6-3.8 .7zM74.4 85.8l3.8-.6v1.3zM140.4 166.4l.6 3.8h-1.3zM139.7 212.5h1.3l-.6 3.9zM152 225.1l3.8-.6v1.3zM200.7 224.5l3.8 .6-3.8 .7zM44.2 198.3l.6 3.8h-1.3zM43.5 206.4h1.3l-.6 3.8zM74.2 232.5l3.8 .7-3.8 .6zM67.3 233.2l3.9-.7v1.3z"/>
<path d="M203.7 101.1l5.1-1.5v3.1zM203.7 142l5.1-1.5v3z"/>
<path d="M211.1 108.6l1 .8-2.9 2.6zM72.8 130.7l-.4 3.8-1.2-.3zM94.9 131.1l1.9 3.4-1.2 .4z"/>
</g>
<text font-size="8.5" x="348.1" y="261.8">B</text>
<g font-size="6.3">
<text x="347.1" y="115.5">ISOMETRIC VIEW</text>
<text x="405.1" y="260.8">02</text>
</g>
<g font-size="5.6">
<text x="357.3" y="232.5">ST SPECTROMETER</text>
<text x="367.9" y="238.2">ASSEMBLY</text>
</g>
<g font-size="4.9">
<text x="199.3" y="102.2">A</text>
<text x="199.3" y="143.1">A</text>
<text x="81.1" y="244.6">A-A</text>
</g>
<text font-size="4.2" x="362.6" y="260.9">OCEAN-ST_CD</text>
<text font-size="3.9" x="62.8" y="244.6">SECTION</text>
<g font-size="3.5" fill="#400040">
<text x="19.9" y="15.4">GENERAL NOTES:</text>
<text x="19.9" y="19">(UNLESS OTHERWISE SPECIFIED)</text>
<text x="19.9" y="26.4">1. DIMENSIONS ARE SUBJECT TO CHANGE WITHOUT NOTICE.</text>
<text x="19.9" y="35.6">2</text>
<text x="24.9" y="35.6">SMA HAS A POSITIONAL TOLERANCE RANGE. SEE VIEW A-A FOR</text>
<text x="24.9" y="39.2">DETAILS.</text>
</g>
<g font-size="3.5">
<text x="87.2" y="85.5">26.2</text>
<text x="87.2" y="89.6">1.03</text>
<text x="116.4" y="94.9">11.0</text>
<text x="266.8" y="92.5">21.5</text>
<text x="117.4" y="99">.43</text>
<text x="225.2" y="98.6">FIBER:</text>
<text x="267.8" y="96.6">.85</text>
<text x="225.2" y="103.2">SMA STYLE</text>
<text x="225.2" y="107.7">PLUG</text>
<text x="237.6" y="107.6">2</text>
<text x="353.3" y="119.7">FOR REFERENCE ONLY</text>
<text x="137" y="120.8">26.4</text>
<text x="137" y="124.9">1.04</text>
<text x="41.7" y="131.9">8.8</text>
<text x="237.9" y="132">8.3</text>
<text x="314.4" y="126.2">17.8</text>
<text x="315.4" y="130.3">.70</text>
<text x="41.7" y="136">.34</text>
<text x="114.7" y="133.4">7.2</text>
<text x="114.7" y="137.5">.28</text>
<text x="237.9" y="136.1">.33</text>
<text x="278.6" y="148.5">14.0</text>
<text x="309" y="150">M2X0.4</text>
<text x="326.7" y="150">.16 [4.0]</text>
<text x="24.8" y="155.1">SAMTEC CONNECTOR</text>
<text x="106.5" y="155.2">USB TYPE &quot;C&quot;</text>
<text x="279.6" y="152.6">.55</text>
<text x="34.4" y="159.6">TFM-108-02-L-DH</text>
<text x="261.4" y="157.4">13.0</text>
<text x="262.4" y="161.5">.51</text>
<text x="26.3" y="188.8">10.4</text>
<text x="137" y="191.3">40.0</text>
<text x="26.3" y="196.5">.410</text>
<text x="27.2" y="192.4">8.7</text>
<text x="137" y="195.4">1.57</text>
<text x="26.3" y="200">.342</text>
<text x="175.2" y="224.8">42.0</text>
<text x="46.5" y="229.1">9.4</text>
<text x="46.5" y="232.6">7.6</text>
<text x="175.2" y="229">1.65</text>
<text x="45.5" y="236.7">.369</text>
<text x="45.5" y="240.3">.301</text>
<text x="74" y="253.3">2</text>
</g>
<g font-size="3.4">
<text x="347.3" y="223.4">TITLE:</text>
<text x="348.1" y="254.6">SIZE</text>
<text x="357.4" y="254.8">DWG. NO.</text>
<text x="405.7" y="254.4">REV</text>
<text x="393.8" y="267.8">SHEET 1 OF 1</text>
</g>
<g font-size="3.2">
<text x="38.3" y="6.7">8</text>
<text x="90.2" y="6.7">7</text>
<text x="139.7" y="6.5">6</text>
<text x="190" y="6.5">5</text>
<text x="240.4" y="6.5">4</text>
<text x="290.4" y="6.7">3</text>
<text x="340.4" y="6.5">2</text>
<text x="391.9" y="6.7">1</text>
<text x="10.9" y="41.6">D</text>
<text x="418.9" y="40.7">D</text>
<text x="10.9" y="106.3">C</text>
<text x="418.4" y="106.4">C</text>
<text x="10.8" y="170.2">B</text>
<text x="419.4" y="170.6">B</text>
<text x="10.8" y="237.2">A</text>
<text x="418.6" y="236.8">A</text>
<text x="38.8" y="273.8">8</text>
<text x="90.4" y="273.8">7</text>
<text x="140.2" y="273.8">6</text>
<text x="190.1" y="273.9">5</text>
<text x="240.5" y="273.8">4</text>
<text x="289" y="273.9">3</text>
<text x="339.1" y="273.8">2</text>
<text x="391.4" y="274.1">1</text>
</g>
<g font-size="3.1">
<text x="268.3" y="17.7">REV</text>
<text x="308" y="17.7">DESCRIPTION</text>
<text x="333.6" y="12.7">REVISION</text>
<text x="366.9" y="17.7">ECN</text>
<text x="385.4" y="17.7">DATE</text>
<text x="405.5" y="17.7">BY</text>
<text x="269.8" y="23.2">02</text>
<text x="277.6" y="23.2">ADD DUAL DIMENSION [mm]</text>
<text x="369.7" y="23.2">-</text>
<text x="383.4" y="23.2">01/11/23</text>
<text x="404.2" y="23.2">KRH</text>
</g>
<text font-size="3" x="347.2" y="267.8">SCALE: N/A</text>
<text font-size="2.8" x="347.2" y="246.2">PART NO.</text>
<text font-size="2.6" x="219.1" y="248.7">PROPRIETARY AND CONFIDENTIAL</text>
<g font-size="2.4">
<text x="217.7" y="242.5">3500 Quadrangle Blvd.</text>
<text x="217.7" y="244.6">Orlando, FL 32817</text>
<text x="244.2" y="244.4">www.oceaninsight.com</text>
<text x="253.6" y="242.2">727 733 2447</text>
</g>
<g font-size="2.2">
<text x="269.2" y="223.5">- DIMENSIONS IN [MM] INCHES -</text>
<text x="271" y="225.5">UNLESS OTHERWISE NOTED</text>
<text x="304.2" y="227.8">MODELED</text>
<text x="320.2" y="222.6">DATE</text>
<text x="334.6" y="222.6">NAME</text>
<text x="274.1" y="232.6">.XXX</text>
<text x="274.2" y="229.3">.XX</text>
<text x="290.7" y="229.3">.01</text>
<text x="290.7" y="232.5">.005</text>
<text x="304.1" y="232.5">DRAWN</text>
<text x="274.1" y="235.5">.XXXX</text>
<text x="279.2" y="239">Angular</text>
<text x="288.4" y="239">0.5</text>
<text x="290.8" y="235.5">.0005</text>
<text x="303.6" y="250.9">COMMENTS:</text>
<text x="217.5" y="252.8">THE INFORMATION CONTAINED IN THIS</text>
<text x="217.5" y="254.8">DRAWING IS THE SOLE PROPERTY OF</text>
<text x="217.5" y="256.8">OCEAN INSIGHT, INC.</text>
<text x="268.8" y="257.6">MATERIAL</text>
<text x="217.5" y="260.8">ANY REPRODUCTION IN PART OR AS A WHOLE</text>
<text x="217.5" y="262.8">WITHOUT THE WRITTEN PERMISSION OF</text>
<text x="217.5" y="264.8">OCEAN INSIGHT, INC. IS STRICTLY PROHIBITED.</text>
<text x="229.1" y="267.9">DO NOT SCALE DRAWING</text>
<text x="268.8" y="264.8">FINISH</text>
</g>
<g font-size="2">
<text x="317.9" y="227.8">07/28/22</text>
<text x="335.9" y="227.8">KRH</text>
<text x="318.2" y="232.5">07/28/22</text>
<text x="335.9" y="232.5">KRH</text>
<text x="270.8" y="244.4">THIRD ANGLE</text>
<text x="269" y="251.4">INTERPRET GEOMETRIC</text>
<text x="270.9" y="246.4">PROJECTION</text>
<text x="269" y="253.3">TOLERANCING PER: ASME Y14.5-2018</text>
</g>
</svg>
